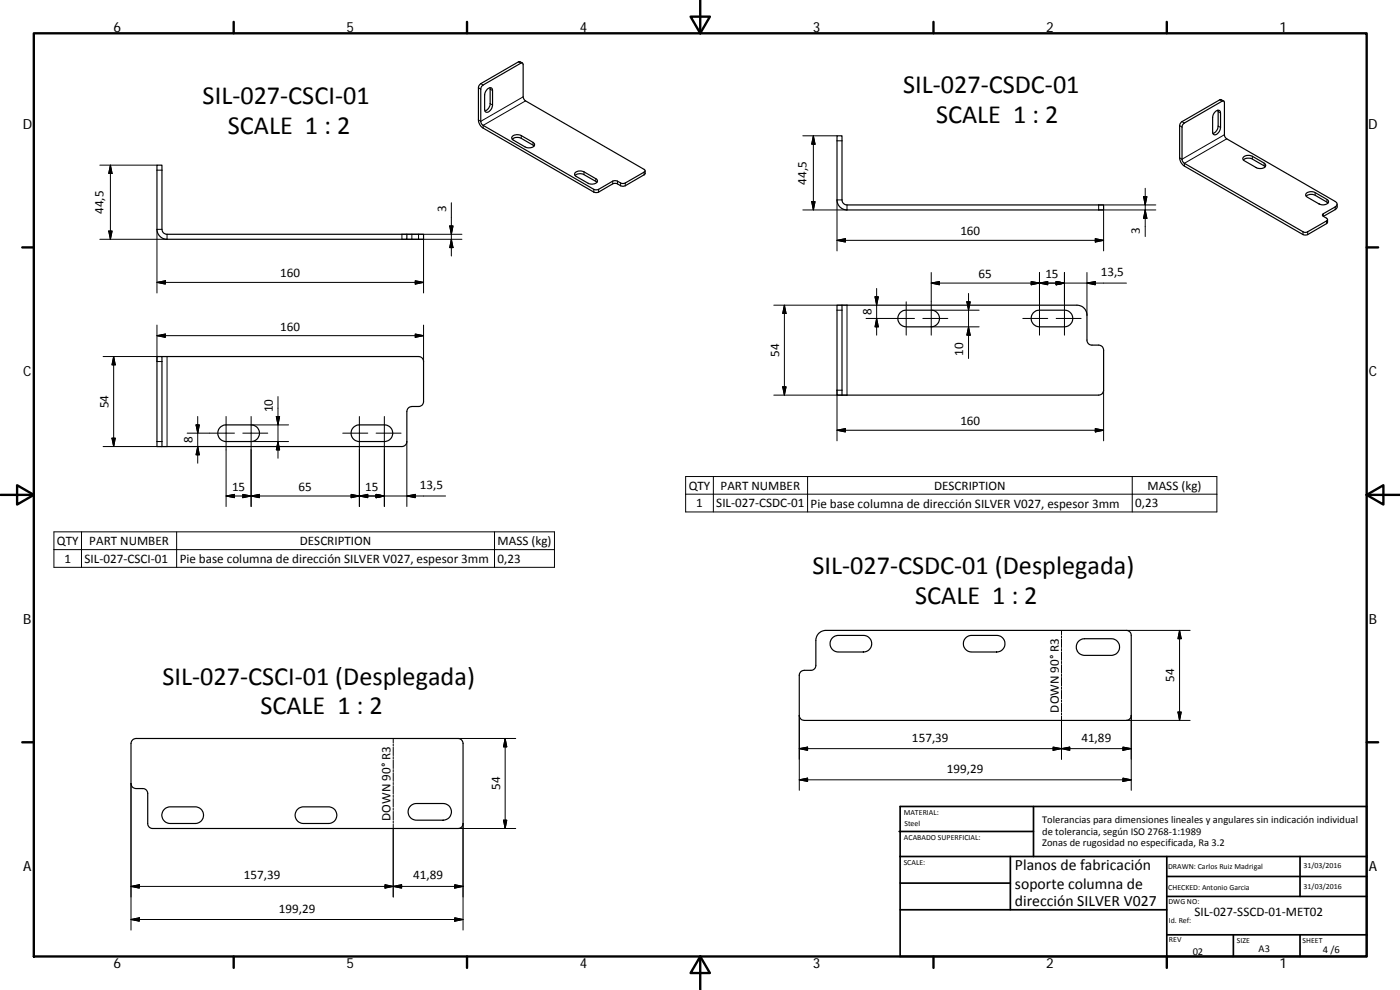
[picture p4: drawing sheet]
<svg xmlns="http://www.w3.org/2000/svg" width="420mm" height="297mm" viewBox="0 0 420 297" stroke-linecap="round" stroke-linejoin="round" font-family="sans-serif">
<g fill="none" stroke="#000" stroke-width=".36">
<path d="M156.8 18.9l-.7-.4-.5 .1-11.7 6.9-.3 .8v9.7a3 3 0 0 0 1.4 2.4l33.6 19.4 1.1-.2 4.6-2.6 .8 .1 1.5 .8 1.1-.2 5.7-3.3 .2-1.2M144.7 25.8l11.6-6.8 .4-.1 .3 .5v9.7l.6 1.1 35.7 20.6 .2 .6-6 3.6h-1.1l-1.3-.7-.8-.1-4.8 2.7-1.3-.1-33.5-19.4-.4-1v-9.6zM146.3 26.7a.8 .8 0 0 1 1-.4 .8 .8 0 0 1 .5 .9v4.3a1.99 1.99 0 0 1-2 2.1l-.4-.7v-4.4l.4-1.1zM147.1 26.3v5a2.32 2.32 0 0 1-1.6 2M355.3 37l11.4-6.6h.6l.2 10 .5 1.2 32.7 18.9a.87 .87 0 0 1 .6 .8 .87 .87 0 0 1-.6 .8l-3.8 2.2 .1 .5 1.3 .9-.2 .6-5.8 3.3h-1.1l-35.9-20.7-.6-1.1v-9.7zM364.8 33.4a.81 .81 0 0 1 .9-.3 .81 .81 0 0 1 .6 .8v4.3a2.02 2.02 0 0 1-2.1 2.2l-.3-.8v-4.3l.3-1.1zM365.5 33.1l.1 4.7a2.4 2.4 0 0 1-1.6 2.2M367.3 30.3l-1.1-.4-11.8 6.8-.4 1v9.7a3.2 3.2 0 0 0 1.4 2.4l35.8 20.7 1.3-.1 5.7-3.4 .2-1.1M47.1 49.6h1.5v19.2a1.48 1.48 0 0 0 1.5 1.5h72v1.5h-72a3 3 0 0 1-3-3zM153.7 41.8a2.35 2.35 0 0 1 2.7-.3l3.9 2.3M153.8 40.9a2.46 2.46 0 0 1 2.6-.2l3.6 2a.88 .88 0 0 1 .4 1.1 .88 .88 0 0 1-1.1 .5l-1.7-.2-3.5-2.1-.5-.6zM172.6 52.6a2.48 2.48 0 0 1 2.7-.2l3.8 2.3"/>
<path d="M172.6 51.8a2.53 2.53 0 0 1 2.7-.2l3.5 2a.85 .85 0 0 1 .4 1.1 .85 .85 0 0 1-1 .5l-1.5-.1-3.8-2.2-.4-.4zM251.2 40.7h1.5v19.3a1.52 1.52 0 0 0 1.5 1.5h77v1.5h-77a3 3 0 0 1-3-3zM373.2 48a2.38 2.38 0 0 1 2.6-.3l3.9 2.3M373.2 47.1a2.52 2.52 0 0 1 2.6-.2l3.6 2a.88 .88 0 0 1 .4 1.1 .88 .88 0 0 1-1.1 .5l-1.5-.1-3.7-2.1-.5-.7zM392 58.9l.1-.2a2.54 2.54 0 0 1 2.6-.1l3.9 2.3M392.1 58a2.49 2.49 0 0 1 2.6-.2l3.5 2a.79 .79 0 0 1 .5 .9 .79 .79 0 0 1-.8 .6l-1.2 .1-.8-.2-3.6-2-.5-.7zM122.1 70.3h5v1.5h-5M401.3 61.3v1l-.4 .5-3.7 2.1M251.2 91.6h1.5v27h-1.5zM252.7 91.6h70.5a3 3 0 0 1 3 3v7.4a1.45 1.45 0 0 0 1.5 1.5h2a1.48 1.48 0 0 1 1.5 1.6v12a1.48 1.48 0 0 1-1.5 1.5h-77M270.2 93.7l1.4-.6h7.9a2.5 2.5 0 0 1 2.5 2.5 2.5 2.5 0 0 1-2.5 2.5h-7.5a2.52 2.52 0 0 1-2.4-1.6 2.52 2.52 0 0 1 .6-2.8zM310.2 93.7l1.4-.6h7.9a2.5 2.5 0 0 1 2.4 2.5 2.5 2.5 0 0 1-2.4 2.5h-7.5a2.5 2.5 0 0 1-2.4-1.6 2.5 2.5 0 0 1 .6-2.8z"/>
<path d="M47.1 107h1.5v27h-1.5zM48.6 107h77a1.48 1.48 0 0 1 1.5 1.5v12a1.45 1.45 0 0 1-1.5 1.5h-2a1.56 1.56 0 0 0-1.5 1.5v9a1.52 1.52 0 0 1-1.5 1.5h-72M66.2 128.1l1.3-.6h7.9a2.5 2.5 0 0 1 2.5 2.5 2.5 2.5 0 0 1-2.5 2.5h-7.6a2.52 2.52 0 0 1-2.3-1.6 2.52 2.52 0 0 1 .7-2.8zM106.2 128.1l1.3-.6h7.8a2.5 2.5 0 0 1 2.6 2.5 2.5 2.5 0 0 1-2.6 2.5h-7.4a2.5 2.5 0 0 1-2.4-1.6 2.5 2.5 0 0 1 .7-2.8zM245.7 190l1-.6 1.2-.3h90.1a1.48 1.48 0 0 1 1.5 1.5v24.1a1.56 1.56 0 0 1-1.5 1.5h-96.6a1.52 1.52 0 0 1-1.5-1.5v-12.1a1.48 1.48 0 0 1 1.5-1.5h1.9a1.45 1.45 0 0 0 1.5-1.5l.1-7.9zM249.9 191.3l1.4-.6 7.8-.1a2.49 2.49 0 0 1 2.5 2.5 2.49 2.49 0 0 1-2.5 2.5h-7.5a2.49 2.49 0 0 1-2.3-1.6 2.49 2.49 0 0 1 .6-2.7zM289.9 191.3l1.3-.6 7.9-.1a2.49 2.49 0 0 1 2.5 2.5 2.49 2.49 0 0 1-2.5 2.5h-7.5a2.48 2.48 0 0 1-2.3-1.5 2.48 2.48 0 0 1 .6-2.8zM323.8 192.3l1.4-.6 8.3-.1a2.5 2.5 0 0 1 2.5 2.5 2.5 2.5 0 0 1-2.5 2.5h-8a2.52 2.52 0 0 1-2.3-1.6 2.52 2.52 0 0 1 .6-2.7zM39.8 222l1-.4h96.7a1.52 1.52 0 0 1 1.5 1.5v24a1.45 1.45 0 0 1-1.5 1.5h-91.7a1.45 1.45 0 0 1-1.5-1.5v-9a1.45 1.45 0 0 0-1.5-1.5h-2a1.52 1.52 0 0 1-1.5-1.5v-12zM49.1 243l.6-.5 1-.4h7.9a2.5 2.5 0 0 1 2.5 2.5 2.5 2.5 0 0 1-2.5 2.5h-7.5a2.49 2.49 0 0 1-2.3-1.4 2.49 2.49 0 0 1 .3-2.7zM89.4 242.8l1.3-.7h7.9a2.5 2.5 0 0 1 2.5 2.5 2.5 2.5 0 0 1-2.5 2.5h-7.5a2.49 2.49 0 0 1-2.3-1.6 2.49 2.49 0 0 1 .6-2.7zM123.3 241.7l1.3-.6h8.4a2.5 2.5 0 0 1 2.5 2.5 2.5 2.5 0 0 1-2.5 2.5h-8a2.5 2.5 0 0 1-2.4-1.6 2.5 2.5 0 0 1 .7-2.8z"/>
</g>
<g fill="none" stroke="#000" stroke-width=".3">
<path d="M155.6 18.6l.7 .4M143.6 26.3l.7 .5M144.3 25.1l.7 .4M147.1 31.1l.7 .4M147.1 26.8l.7 .4M157 29.1l-12.7 7.3-.7-.4M157.7 30.3l-12.7 7.3v.8M354 37.7l.7 .4M354.7 36.5l.7 .4M365.6 33.5l.7 .4M365.6 37.8l.7 .4M366.1 30l.6 .4"/>
<path d="M30 49.6h17.1M33.1 49.6l.5 2.4h-1zM33.1 49.6v22.2M47.1 51.1h1.5M156.4 40.7v.8M160 42.7v.8M175.3 51.6v.8M178.2 56.8v.8M178.8 53.6v.8M179.7 56.8v.8M183.9 54.4v.8M185.3 54.4v.8"/>
<path d="M186.3 54.9v.8M187.7 54.9v.8M193.3 51.6v.9M240.9 40.7h10.3M244.1 40.7v22.3M244.1 40.7l.5 2.6h-1zM251.2 42.2h1.5M252.7 60h-1.5v15.3M343.2 59h1l-.5 2.5zM343.7 56.5v14.5M367.5 40.4l-12.8 7.4-.7-.4M368.2 41.7l-12.8 7.3v.8"/>
<path d="M375.8 46.9v.8M379.4 48.9v.9M394.7 57.8v.8M398.2 59.8v.8M32.6 69.3h1l-.5 2.5zM48.6 68.8h-1.5v19.1M50.1 70.3v1.5h-20.1M123.6 70.3v1.5M125.6 70.3v1.5M127.1 71.8v16.1M135 67.8h1l-.5 2.5zM135.5 71.8l.5 2.5h-1z"/>
<path d="M135.5 60.8v16M138.6 70.3h-18v1.5h18M243.6 60.5h1l-.5 2.5zM251.2 72.1l2.5-.5v1zM251.2 72.1h80M254.2 61.5v1.5h-13.3M328.7 71.6l2.5 .5-2.5 .5zM331.2 63v12.3M343.7 63l.5 2.5h-1zM346.9 61.5h-17.2v1.5h17.2M391 69.5v.9M392.5 69.5v.9"/>
<path d="M397.2 64.1v.8M398.1 66.3v.8M400.7 62.1v.8M47.1 97.5v11h1.5M47.1 84.7l2.5-.5v1zM47.1 84.7h80M124.6 84.2l2.5 .5-2.5 .5zM127.1 97.5v11M232.2 91.6h22v27h-22M235.4 91.6v27M235.4 91.6l.5 2.4h-1zM251.2 93.1h1.5"/>
<path d="M259.9 95.5h14.6M262.6 89h1l-.5 2.6zM263.1 86.6v14M263.1 95.5l.5 2.6h-1zM272 90.6v10M277 95.5h7.4M279.5 81.8v18.8M279.5 84.9l2.4-.4v.9zM279.5 93.1h14.3M279.5 98.1h14.3M290.2 90.6h1l-.5 2.5zM290.7 88.1v19.5"/>
<path d="M290.7 98.1l.5 2.5h-1zM306.9 95.5h7.5M309.5 84.5l2.5 .4-2.5 .5zM312 81.8v18.8M312 84.9l2.4-.4v.9zM317 95.5h7.5M317 84.5l2.5 .4-2.5 .5zM319.5 81.8v18.8M326.2 81.8v12.8M326.2 84.9l2.5-.4v.9zM338.1 84.9h-58.6M30.9 107h19.2v27h-19.2"/>
<path d="M34.1 107l.5 2.5h-1zM34.1 107v27M47.1 100.7h80M47.1 100.7l2.5-.5v1zM83.4 119v18.5M124.6 100.2l2.5 .5-2.5 .5zM234.9 116.1h1l-.5 2.5zM252.7 117.1h-1.5v15.2M331.2 117.1v15.2M33.6 131.5h1l-.5 2.5zM47.1 132.5h1.5M58.8 127.5h1l-.5 2.5z"/>
<path d="M59.3 134l.5 2.5h-1zM59.3 125v14M67.8 125v27M70.4 130h-14.2M72.9 130h7.5M75.4 125v27M75.5 132.5h11.1M75.5 127.5h11.1M82.9 125h1l-.5 2.5zM83.4 132.5l.5 2.5h-1zM102.9 130h7.5M107.9 125v27"/>
<path d="M112.9 130h7.5M115.3 125v27M122.1 132.5v19.5M251.2 129.1l2.5-.5v1zM251.2 129.1h80M328.7 128.6l2.5 .5-2.5 .5zM16.2 159.6h150.2v10.6h-150.2zM24.5 159.6v10.6M53 159.6v10.6M67.8 148.8l2.6-.5v1zM67.8 148.8h65.9M72.9 148.3l2.5 .5-2.5 .5z"/>
<path d="M75.4 148.8l2.5-.5v1zM105.4 148.3l2.5 .5-2.5 .5zM107.9 148.8l2.5-.5v1zM112.9 148.3l2.4 .5-2.4 .5zM122.1 148.8l2.5-.5v1zM148.4 159.6v10.6M205.8 143h159.4v10.6h-159.4zM205.8 148.3h159.4M214.1 143v10.6M242.4 143v10.6M339.8 143v10.6M16.2 164.9h150.2"/>
<path d="M318.6 189.1v1.3M318.6 190.8v.6M318.6 191.7v2.6M318.6 194.6v.6M318.6 195.6v2.5M318.6 198.5v.6M318.6 199.4v2.6M338 189.1h19.2M354 189.1v27.1M354 189.1l.5 2.5h-1zM239.9 214.7v22.4M318.6 202.3v.7"/>
<path d="M318.6 203.3v2.6M318.6 206.2v.6M318.6 207.1v2.6M318.6 210v.7M318.6 211v2.6M318.6 213.9v.6M318.6 214.8v13M338 216.2h19.2M339.5 214.7v22.4M353.5 213.6h1l-.5 2.6zM39.3 235.1v44M118 221.6v1.3"/>
<path d="M118 223.2v.6M118 224.2v2.5M118 227v.7M118 228v2.6M118 230.9v.7M118 231.9v2.5M118 234.8v.6M118 235.7v2.6M118 238.6v.7M118 239.6v2.5M137.5 221.6h17.3M151.6 221.6l.5 2.5h-1z"/>
<path d="M151.6 221.6v27M239.9 224.6l2.5-.4v.9zM239.9 234l2.5-.5v1zM239.9 224.6h99.6M239.9 234h99.6M316 224.2l2.6 .4-2.6 .5zM318.6 224.6l2.4-.4v.9zM337 224.2l2.5 .4-2.5 .5zM337 233.5l2.5 .5-2.5 .5zM118 242.5v.6M118 243.5v2.5M118 246.3v.7"/>
<path d="M118 247.3v21.8M137.5 248.6h17.3M139 247.1v32M151.1 246.1h1l-.5 2.5zM39.3 275.9h99.7M39.3 266l2.5-.5v1zM39.3 275.9l2.5-.5v1zM39.3 266h99.7M115.5 265.5l2.5 .5-2.5 .5zM118 266l2.5-.5v1zM136.5 265.5l2.5 .5-2.5 .5zM136.5 275.4l2.5 .5-2.5 .5z"/>
</g>
<g fill="none" stroke="#000" stroke-width=".71">
<path d="M10.1 10h400.1v277h-400.1zM70.1 6.6v3.4M140.2 6.6v3.4M207.3 5h5.8l-2.9 5zM210.2 0v10M280.2 6.6v3.4M350.2 6.6v3.4M6.7 74.2h3.4M410.2 74.2h3.4M.2 148.5h9.9M5.1 145.6l5 2.9-5 2.9zM410.2 148.5l5-2.9v5.8z"/>
<path d="M410.2 148.5h9.9M6.7 222.7h3.4M410.2 222.7h3.4M70.1 287v3.4M140.2 287v3.4M210.2 287l2.9 5h-5.8zM210.2 287v10M280.2 287v3.4M350.2 287v3.4"/>
</g>
<g fill="none" stroke="#000" stroke-width=".51">
<path d="M269.8 249.5h40.4M270.1 257h140.1M270.1 242h140.1v45h-140.1zM303.2 257v16M310.2 242v15M350.2 257v30M390.2 257v12M270.1 273h80.1M270.1 265h33.1M350.2 269h60M350.2 263h60M350.2 280.5h60"/>
<path d="M370.2 280.5v6.5M390.2 280.5v6.5"/>
</g>
<g fill="#000" stroke="#000" stroke-width=".3">
<path d="M33.1 49.6l.5 2.4h-1zM244.1 40.7l.5 2.6h-1zM343.2 59h1l-.5 2.5zM32.6 69.3h1l-.5 2.5zM135 67.8h1l-.5 2.5zM135.5 71.8l.5 2.5h-1zM243.6 60.5h1l-.5 2.5zM251.2 72.1l2.5-.5v1zM328.7 71.6l2.5 .5-2.5 .5zM343.7 63l.5 2.5h-1zM47.1 84.7l2.5-.5v1zM124.6 84.2l2.5 .5-2.5 .5z"/>
<path d="M235.4 91.6l.5 2.4h-1zM262.6 89h1l-.5 2.6zM263.1 95.5l.5 2.6h-1zM279.5 84.9l2.4-.4v.9zM290.2 90.6h1l-.5 2.5zM309.5 84.5l2.5 .4-2.5 .5zM312 84.9l2.4-.4v.9zM317 84.5l2.5 .4-2.5 .5zM326.2 84.9l2.5-.4v.9zM34.1 107l.5 2.5h-1zM47.1 100.7l2.5-.5v1zM124.6 100.2l2.5 .5-2.5 .5z"/>
<path d="M234.9 116.1h1l-.5 2.5zM290.7 98.1l.5 2.5h-1zM33.6 131.5h1l-.5 2.5zM58.8 127.5h1l-.5 2.5zM59.3 134l.5 2.5h-1zM82.9 125h1l-.5 2.5zM83.4 132.5l.5 2.5h-1zM251.2 129.1l2.5-.5v1zM328.7 128.6l2.5 .5-2.5 .5zM67.8 148.8l2.6-.5v1zM72.9 148.3l2.5 .5-2.5 .5zM75.4 148.8l2.5-.5v1z"/>
<path d="M105.4 148.3l2.5 .5-2.5 .5zM107.9 148.8l2.5-.5v1zM112.9 148.3l2.4 .5-2.4 .5zM122.1 148.8l2.5-.5v1zM354 189.1l.5 2.5h-1zM353.5 213.6h1l-.5 2.6zM151.6 221.6l.5 2.5h-1zM239.9 224.6l2.5-.4v.9zM239.9 234l2.5-.5v1zM316 224.2l2.6 .4-2.6 .5zM318.6 224.6l2.4-.4v.9zM337 224.2l2.5 .4-2.5 .5z"/>
<path d="M337 233.5l2.5 .5-2.5 .5zM151.1 246.1h1l-.5 2.5zM39.3 266l2.5-.5v1zM39.3 275.9l2.5-.5v1zM115.5 265.5l2.5 .5-2.5 .5zM118 266l2.5-.5v1zM136.5 265.5l2.5 .5-2.5 .5zM136.5 275.4l2.5 .5-2.5 .5z"/>
</g>
<g font-size="7.9">
<text x="271" y="27.9">SIL‐027‐CSDC‐01</text>
<text x="60.8" y="31.1">SIL‐027‐CSCI‐01</text>
<text x="68.4" y="40.1">SCALE 1 : 2</text>
<text x="280.9" y="36.9">SCALE 1 : 2</text>
<text x="243.8" y="172.3">SIL‐027‐CSDC‐01 (Desplegada)</text>
<text x="274.7" y="181.3">SCALE 1 : 2</text>
<text x="48.8" y="205.4">SIL‐027‐CSCI‐01 (Desplegada)</text>
<text x="78.2" y="214.4">SCALE 1 : 2</text>
</g>
<g font-size="4.7">
<text x="304.6" y="261.2">Planos de fabricación</text>
<text x="304.6" y="266.6">soporte columna de</text>
<text x="304.6" y="272">dirección SILVER V027</text>
</g>
<g font-size="4.2">
<text x="34" y="9.6">6</text>
<text x="104" y="9.6">5</text>
<text x="174" y="9.6">4</text>
<text x="244" y="9.6">3</text>
<text x="314" y="9.6">2</text>
<text x="384" y="9.6">1</text>
<text x="6.8" y="38.7">D</text>
<text x="410.6" y="38.7">D</text>
<text x="7" y="112.9">C</text>
<text x="410.8" y="112.9">C</text>
<text x="7" y="187.1">B</text>
<text x="410.8" y="187.1">B</text>
<text x="7" y="261.3">A</text>
<text x="410.8" y="261.3">A</text>
<text x="34" y="290.4">6</text>
<text x="104" y="290.4">5</text>
<text x="174" y="290.4">4</text>
<text x="244" y="290.4">3</text>
<text x="314" y="290.4">2</text>
<text x="384" y="290.4">1</text>
</g>
<g font-size="3.9">
<text x="242" y="55.4" transform="rotate(-90 242 55.4)">44,5</text>
<text x="31.1" y="64.2" transform="rotate(-90 31.1 64.2)">44,5</text>
<text x="133.9" y="63.6" transform="rotate(-90 133.9 63.6)">3</text>
<text x="288.2" y="70.5">160</text>
<text x="342.1" y="70.2" transform="rotate(-90 342.1 70.2)">3</text>
<text x="84.1" y="83.2">160</text>
<text x="293.7" y="83.4">65</text>
<text x="313.7" y="83.4">15</text>
<text x="330.4" y="82.9">13,5</text>
<text x="261.5" y="94.6" transform="rotate(-90 261.5 94.6)">8</text>
<text x="84.1" y="99.2">160</text>
<text x="233.8" y="107.1" transform="rotate(-90 233.8 107.1)">54</text>
<text x="289.1" y="106.8" transform="rotate(-90 289.1 106.8)">10</text>
<text x="32.6" y="122.5" transform="rotate(-90 32.6 122.5)">54</text>
<text x="81.9" y="123.8" transform="rotate(-90 81.9 123.8)">10</text>
<text x="288.2" y="127.6">160</text>
<text x="57.8" y="133" transform="rotate(-90 57.8 133)">8</text>
<text x="69.6" y="147.3">15</text>
<text x="89.6" y="147.3">65</text>
<text x="109.6" y="147.3">15</text>
<text x="126" y="146.7">13,5</text>
<text x="206.7" y="146.9">QTY</text>
<text x="216.2" y="146.9">PART NUMBER</text>
<text x="280.3" y="146.9">DESCRIPTION</text>
<text x="344.4" y="147">MASS (kg)</text>
<text x="209" y="152.2">1</text>
<text x="215" y="152.2">SIL‐027‐CSDC‐01</text>
<text x="243.3" y="152.3">Pie base columna de dirección SILVER V027, espesor 3mm</text>
<text x="340.7" y="152.2">0,23</text>
<text x="17.1" y="163.5">QTY</text>
<text x="26.8" y="163.5">PART NUMBER</text>
<text x="90" y="163.5">DESCRIPTION</text>
<text x="149.3" y="163.6">MASS (kg)</text>
<text x="19.3" y="168.8">1</text>
<text x="25.4" y="168.8">SIL‐027‐CSCI‐01</text>
<text x="53.9" y="168.9">Pie base columna de dirección SILVER V027, espesor 3mm</text>
<text x="149.3" y="168.8">0,23</text>
<text x="352.4" y="204.6" transform="rotate(-90 352.4 204.6)">54</text>
<text x="317.7" y="213.8" transform="rotate(-90 317.7 213.8)">DOWN 90° R3</text>
<text x="273.7" y="222.5">157,39</text>
<text x="324.5" y="222.5">41,89</text>
<text x="284.2" y="231.9">199,29</text>
<text x="150.1" y="237.1" transform="rotate(-90 150.1 237.1)">54</text>
<text x="117.2" y="246.3" transform="rotate(-90 117.2 246.3)">DOWN 90° R3</text>
<text x="73.2" y="263.9">157,39</text>
<text x="124" y="263.9">41,89</text>
<text x="83.7" y="273.8">199,29</text>
<text x="358.5" y="274.9">SIL‐027‐SSCD‐01‐MET02</text>
</g>
<g font-size="3.1">
<text x="312.8" y="246.8">Tolerancias para dimensiones lineales y angulares sin indicación individual</text>
<text x="312.8" y="250.4">de tolerancia, según ISO 2768‐1:1989</text>
<text x="312.8" y="254">Zonas de rugosidad no especificada, Ra 3.2</text>
<text x="357.9" y="286.4">02</text>
<text x="377.7" y="285.6">A3</text>
<text x="397" y="285.9">4 /6</text>
</g>
<g font-size="2.4">
<text x="271.2" y="244.4">MATERIAL:</text>
<text x="271.3" y="251.9">ACABADO SUPERFICIAL:</text>
<text x="271.4" y="247.9">Steel</text>
<text x="271.2" y="259.7">SCALE:</text>
<text x="350.6" y="260.8">DRAWN: Carlos Ruiz Madrigal</text>
<text x="391.2" y="260.6">31/03/2016</text>
<text x="350.6" y="267">CHECKED: Antonio Garcia</text>
<text x="391.2" y="266.6">31/03/2016</text>
<text x="350.7" y="271.4">DWG NO:</text>
<text x="350.8" y="276.8">Id. Ref:</text>
<text x="350.8" y="282.8">REV</text>
<text x="371.2" y="282.9">SIZE</text>
<text x="390.9" y="282.9">SHEET</text>
</g>
</svg>
